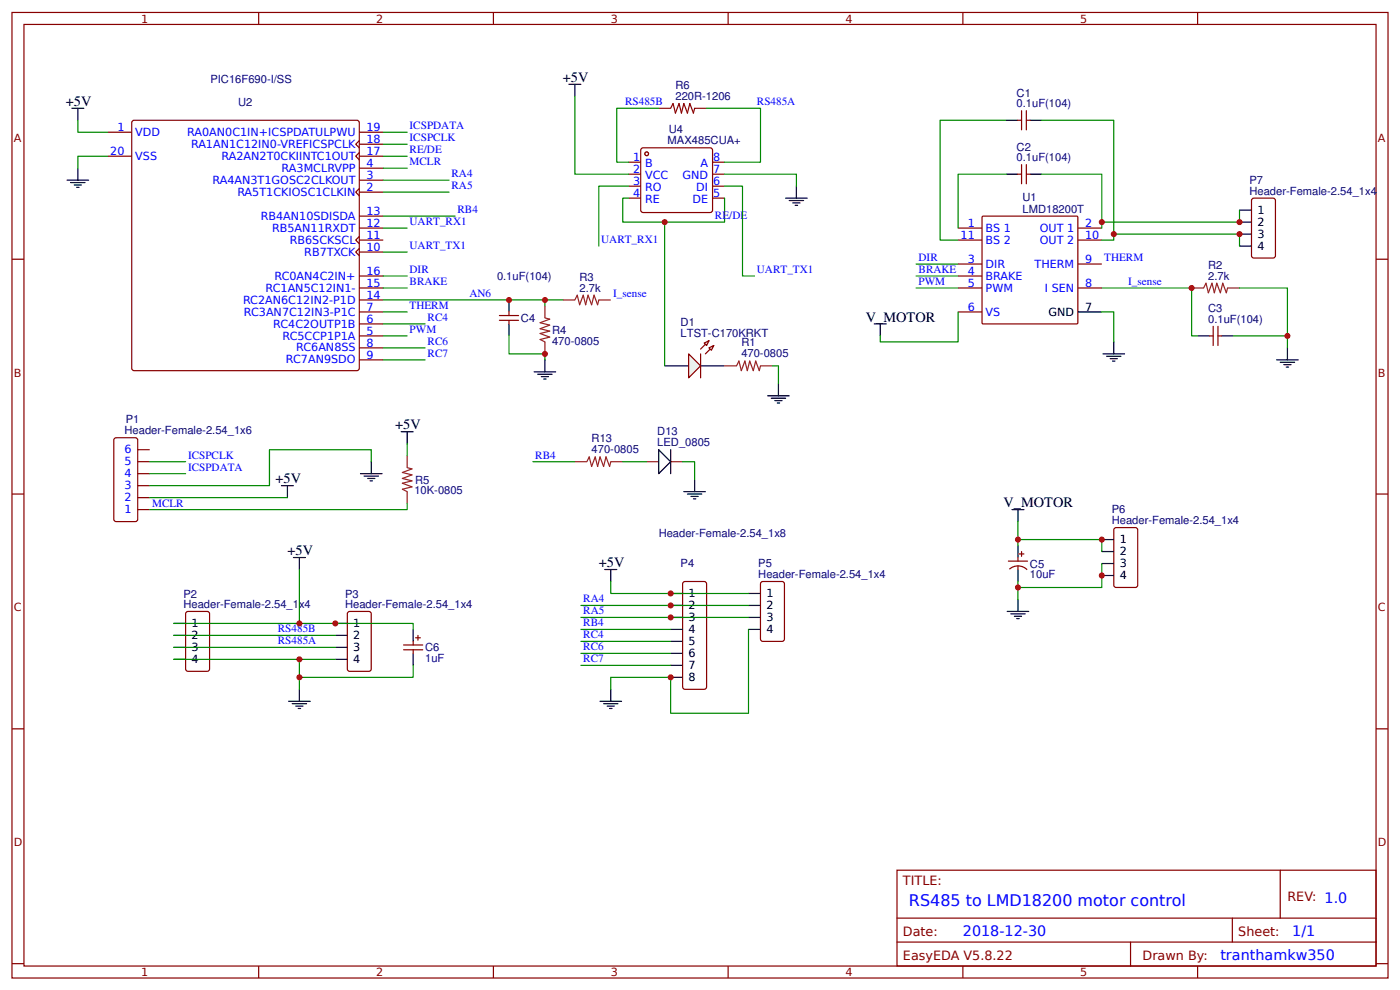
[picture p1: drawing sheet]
<svg xmlns="http://www.w3.org/2000/svg" width="309mm" height="219mm" viewBox="0 0 309 219" stroke-linecap="round" stroke-linejoin="round" font-family="sans-serif">
<g fill="none" stroke="#800" stroke-width=".26">
<path d="M2.6 2.8h304.1v213.2h-304.1zM5.3 5.4h298.7v208h-298.7zM57.1 2.8v2.6M109 2.8v2.6M160.9 2.8v2.6M212.7 2.8v2.6M264.6 2.8v2.6M23.8 29.2h5.3M23.8 34.5h5.3M29.4 26.6h49.4l.5 .2 .1 54.5-.3 .5-49.5 .1-.4-.3-.1-54.5zM79.4 33.7l-.8 .8 .8 .8M79.4 31.1l-.8 .8 .8 .7"/>
<path d="M79.4 29.2h5.3M79.4 39.8h5.3M79.4 37.1h5.3M79.4 34.5h5.3M79.4 31.9h5.3M2.6 57.3h2.7M79.4 41.6l-.8 .8 .8 .8M79.4 54.9l-.8 .8 .8 .8M79.4 52.2l-.8 .8 .8 .8M79.4 50.4h5.3M79.4 53h5.3M79.4 42.4h5.3"/>
<path d="M79.4 55.7h5.3M79.4 47.7h5.3M211.7 58.3h5.3M211.7 50.4h5.3M211.7 53h5.3M217 47.9l.2-.2h20.7l.2 .2v23.4l-.1 .2h-20.8l-.2-.1zM238.1 58.3h5.3M238.1 50.4h5.3M238.1 53h5.3M304 57.3h2.7M79.4 68.9h5.3M79.4 63.6h5.3"/>
<path d="M79.4 61h5.3M79.4 74.2h5.3M79.4 71.5h5.3M79.4 76.8h5.3M79.4 79.5h5.3M79.4 66.3h5.3M211.7 68.9h5.3M211.7 63.6h5.3M211.7 61h5.3M238.1 63.6h5.3M2.6 109.1h2.7M304 109.1h2.7"/>
<path d="M2.6 161h2.7M304 161h2.7M198.2 192.2h105.8v21.2h-105.8zM282.8 192.2v10.6M2.6 212.8h2.7M57.1 213.4v2.6M109 213.4v2.6M160.9 213.4v2.6M198.2 202.8h105.8M198.2 208.1h105.8M212.7 213.4v2.6M249.8 208.1v5.3"/>
<path d="M264.6 213.4v2.6M272.3 202.8v5.3M304 212.8h2.7"/>
</g>
<path d="M14.8 39.8h4.8M15.9 23.9h2.6M17.2 23.9v2.7M17.2 37.1v2.7M15.6 40.3h3.2M16.4 40.9h1.6M16.9 41.4h.6M238.1 68.9h5.3M145.5 99.3l2.7 2.7-2.7 2.6zM148.2 99.3v5.3" fill="none" stroke="#000" stroke-width=".26"/>
<path d="M17.2 26.6v2.6h6.6M23.8 34.5h-6.6v2.6M117.7 102h9.3M137.6 102h5.3" fill="none" stroke="#080" stroke-width=".26"/>
<path d="M127 102h2.6l.6-1.1 .5 2.1 .8-2.1 .5 2.1 .6-2.1 .7 2.1 .6-2.1 .8 2.1 .2-1h2.7M142.9 102h2.6M148.2 102h2.6" fill="none" stroke="#8d2323" stroke-width=".26"/>
<circle cx="142.9" cy="34" r=".4" fill="#fff" stroke="#800" stroke-width=".26"/>
<path d="M141.8 32.7h15.4l.2 .5v13.5l-.5 .2h-15.1l-.2-.5v-13.2z" fill="none" stroke="#800" stroke-width=".26"/>
<circle cx="142.9" cy="34" r=".4" fill="#fff" stroke="#800" stroke-width=".26"/>
<path d="M138.9 35.8h2.7M138.9 38.5h2.7M145.5 23.9h2.7l.5-1 .5 2.1 .8-2.1 .5 2.1 .6-2.1 .8 2.1 .5-2.1 .8 2.1 .3-1.1h2.6M157.4 35.8h2.7M157.4 38.5h2.7M138.9 41.1h2.7M138.9 43.8h2.7M157.4 41.1h2.7M157.4 43.8h2.7" fill="none" stroke="#800" stroke-width=".26"/>
<path d="M125.7 18.6h2.6M127 18.6v2.7M173.6 43.8h4.7M174.4 44.3h3.1M175.2 44.8h1.5M175.7 45.3h.5M175.9 41.1v2.7M146.8 80.8h5.3M154.8 80.8h5.3" fill="none" stroke="#000" stroke-width=".26"/>
<path d="M127 21.3v17.2h11.9M145.5 23.9h-9.2v11.9h2.6M156.1 23.9h11.9v11.9h-7.9M160.1 38.5h15.8v2.6M138.9 43.8h-1.3v5.3h22.5v-5.3M138.9 41.1h-6.6v13.2M160.1 41.1h3.9v19.9h2.7" fill="none" stroke="#080" stroke-width=".26"/>
<path d="M152.1 78.2l2.7 2.6-2.7 2.6z" fill="#efefef" stroke="#800" stroke-width=".26"/>
<path d="M156.6 75.2l-1.8 1.9M157.7 76.3l-1.9 1.9" fill="none" stroke="#800" stroke-width=".26"/>
<g fill="#efefef" stroke="#800" stroke-width=".26">
<path d="M156.6 76.8l1.1-.5-.5 1.1z"/>
<path d="M155.6 75.8l1-.6-.5 1.1z"/>
</g>
<g fill="none" stroke="#800" stroke-width=".26">
<path d="M224.9 26.6h.8M224.9 38.5h.8M225.7 24.4v4.3M225.7 36.4v4.2M226.7 24.4v4.3M226.7 36.4v4.2M226.7 26.6h.8M226.7 38.5h.8M276.6 44l.4-.2h4.3l.4 .2 .1 12.5-.3 .4-4.5 .1-.4-.3zM110.3 70.7h4.3M110.3 69.7h4.3M112.4 68.9v.8"/>
<path d="M112.4 70.7v.8M154.8 78.2v5.2M267.2 74.2h.8M268 72.1v4.2M269.1 72.1v4.2M269.1 74.2h.8M25.4 96.8l4.5-.1 .5 .2v.3v17.5v.2l-.5 .3h-4.2l-.3-.1-.3-.4v-17.5zM30.4 99.3h2.7M30.4 112.6h2.7M30.4 109.9h2.7M30.4 107.3h2.7M30.4 104.6h2.7"/>
<path d="M30.4 102h2.7M246.1 116.8l.5-.3h4.2l.5 .3 .1 12.4-.3 .5-4.5 .1-.5-.3zM41.3 135.1l4.5-.1 .4 .3 .1 12.4-.3 .5-4.5 .1-.4-.3-.1-12.4zM77 135.1l4.5-.1 .4 .3 .1 12.4-.2 .5-4.5 .1-.5-.3-.1-12.4zM150.9 128.7l.4-.3h4.3l.4 .3 .1 .3v22.7l-.1 .3-.4 .2h-4.3h-.2l-.3-.5zM168.3 128.5l4.5-.1 .4 .3 .1 12.4-.3 .5-4.5 .1-.4-.3-.1-12.4zM222.8 123.9h4.2M223 125.7a2.85 2.85 0 0 1 3.9 .1M224.9 123.1v.8M224.9 125v.8M225.2 122.3h1M225.7 121.8v1.1"/>
<path d="M89.2 142.5h4.2M89.2 143.5h4.2M91.3 141.7v.8M91.3 143.5v.8M91.8 140.9h1.1M92.3 140.3v1.1"/>
</g>
<g fill="none" stroke="#000" stroke-width=".26">
<path d="M222.2 26.6h2.7M222.2 38.5h2.7M227.5 26.6h2.7M227.5 38.5h2.7M273.8 46.4h2.7M273.8 49.1h2.7M273.8 51.7h2.7M273.8 54.3h2.7M112.4 66.3v2.6M112.4 71.5v2.7M120.4 79.5v2.6M193.1 71.5h2.7"/>
<path d="M194.5 71.5v2.7M243.7 78.2h4.7M244.5 78.7h3.1M245.3 79.2h1.6M245.8 79.7h.5M246.1 75.5v2.7M264.6 74.2h2.6M269.9 74.2h2.6M282 79.5h4.8M284.4 76.8v2.7M88.6 95.4h2.7M90 95.4v2.6"/>
<path d="M118 82.1h4.8M118.8 82.7h3.2M119.6 83.2h1.6M120.1 83.7h.5M169.6 87.4h4.8M170.4 87.9h3.2M171.2 88.5h1.6M171.7 89h.5M172 84.8v2.6M282.8 80h3.2M283.6 80.5h1.6M284.2 81.1h.5"/>
<path d="M62.2 107.3h2.6M63.5 107.3v2.6M79.6 104.6h4.8M80.4 105.1h3.2M81.2 105.7h1.6M81.8 106.2h.5M82 102v2.6M151.1 108.6h4.7M151.9 109.1h3.1M152.7 109.6h1.6M153.2 110.2h.5M153.5 105.9v2.7"/>
<path d="M223.6 112.6h2.6M224.9 112.6v2.6M243.4 119.2h2.7M38.4 137.7h2.6M64.8 123.1h2.7M66.1 123.1v2.7M74.1 137.7h2.6M91.3 139v2.7M133.6 125.8h2.7M134.9 125.8v2.6M148.2 131.1h2.6M148.2 133.7h2.6"/>
<path d="M148.2 136.4h2.6M148.2 139h2.6M165.4 131.1h2.6M165.4 133.7h2.6M165.4 136.4h2.6M165.4 139h2.6M222.5 135h4.8M223.3 135.6h3.2M224.1 136.1h1.6M224.6 136.6h.6M224.9 120.5v2.6M224.9 125.8v2.6"/>
<path d="M224.9 132.4v2.6M243.4 121.8h2.7M243.4 124.5h2.7M243.4 127.1h2.7M38.4 140.3h2.6M38.4 143h2.6M38.4 145.6h2.6M63.8 154.9h4.7M64.6 155.4h3.1M65.4 155.9h1.5M65.9 156.5h.5M66.1 152.2v2.7"/>
<path d="M74.1 140.3h2.6M74.1 143h2.6M74.1 145.6h2.6M91.3 144.3v2.6M132.6 154.9h4.7M133.3 155.4h3.2M134.1 155.9h1.6M134.7 156.5h.5M134.9 152.2v2.7M148.2 141.7h2.6M148.2 144.3h2.6M148.2 146.9h2.6"/>
<path d="M148.2 149.6h2.6"/>
</g>
<g fill="none" stroke="#080" stroke-width=".26">
<path d="M84.7 37.1h5.3M84.7 39.8h14.5M84.7 34.5h5.3M84.7 31.9h5.3M84.7 29.2h5.3M222.2 38.5h-10.5v11.9M222.2 26.6h-14.5v26.4h4M230.2 38.5h13.2v11.9M230.2 26.6h15.9v26.4h-2.7M84.7 47.7h15.8M84.7 42.4h14.5M84.7 50.4h5.3"/>
<path d="M84.7 55.7h5.3M146.8 49.1v31.7M202.4 58.3h9.3M246.1 51.7h27.7v2.6M273.8 46.4v2.7h-30.4M84.7 74.2h5.3M84.7 63.6h5.3M84.7 61h5.3M84.7 66.3h39.7M84.7 68.9h5.3M84.7 76.8h9.2M84.7 79.5h9.2"/>
<path d="M84.7 71.5h9.2M112.4 74.2v4h8v1.3M120.4 66.3v1.3M202.4 63.6h9.3M202.4 61h9.3M211.7 68.9v6.6h-17.2v-1.3M243.4 63.6h19.9v10.6h1.3M243.4 68.9h2.7v6.6M272.5 74.2h11.9M273.8 63.6h10.6v13.2M90 98v2.6M170.7 80.8h1.3v4"/>
<path d="M33.1 109.9h30.4M33.1 102h7.9M33.1 104.6h7.9M82 102v-2.7h-22.5v8h-26.4M90 111.2v1.4h-56.9M150.8 102h2.7v3.9M224.9 115.2v4M38.4 137.7h27.7M66.1 125.8v11.9h25.2v1.3M128.3 139h19.9M128.3 136.4h37.1M128.3 133.7h37.1"/>
<path d="M134.9 128.4v2.7h30.5M165.4 139v18.5h-17.2v-7.9h-13.3v2.6M224.9 120.5v-1.3h18.5v2.6M224.9 129.8v2.6M243.4 124.5v5.3h-18.5v-1.4M38.4 140.3h35.7M38.4 143h35.7M38.4 145.6h27.7M74.1 145.6h-8v6.6M91.3 146.9v2.7h-25.2M128.3 141.7h19.9M128.3 144.3h19.9"/>
<path d="M128.3 146.9h19.9"/>
</g>
<path d="M120.4 67.6v2.6l1 .3-2.1 .8 2.1 .5-2.1 .8 2.1 .5-2.1 .6 2.1 .8-2.1 .5 1.1 .5v2.7M124.4 66.3h2.6l.5-1.1 .6 2.1 .8-2.1 .5 2.1 .5-2.1 .8 2.1 .5-2.1 .8 2.1 .3-1h2.6M263.3 63.6h2.6l.5-1.1 .6 2.2 .8-2.2 .5 2.2 .5-2.2 .8 2.2 .5-2.2 .8 2.2 .3-1.1h2.6M160.1 80.8h2.6l.5-1.1 .6 2.2 .8-2.2 .5 2.2 .5-2.2 .8 2.2 .6-2.2 .7 2.2 .3-1.1h2.7M90 100.6v2.7l1 .3-2.1 .8 2.1 .5-2.1 .8 2.1 .5-2.1 .5 2.1 .8-2.1 .6 1.1 .5v2.6" fill="none" stroke="#8d2323" stroke-width=".26"/>
<g fill="#c00">
<circle cx="224.9" cy="129.8" r=".66"/>
<circle cx="243.4" cy="127.1" r=".66"/>
<circle cx="224.9" cy="119.2" r=".66"/>
<circle cx="273.8" cy="49.1" r=".66"/>
<circle cx="273.8" cy="51.7" r=".66"/>
<circle cx="148.2" cy="149.6" r=".66"/>
<circle cx="148.2" cy="136.4" r=".66"/>
<circle cx="148.2" cy="133.7" r=".66"/>
<circle cx="148.2" cy="131.1" r=".66"/>
<circle cx="120.4" cy="66.3" r=".66"/>
<circle cx="243.4" cy="49.1" r=".66"/>
<circle cx="66.1" cy="145.6" r=".66"/>
<circle cx="284.4" cy="74.2" r=".66"/>
<circle cx="263.3" cy="63.6" r=".66"/>
<circle cx="146.8" cy="49.1" r=".66"/>
<circle cx="66.1" cy="137.7" r=".66"/>
<circle cx="246.1" cy="51.7" r=".66"/>
<circle cx="74.1" cy="137.7" r=".66"/>
<circle cx="66.1" cy="149.6" r=".66"/>
<circle cx="120.4" cy="78.2" r=".66"/>
<circle cx="112.4" cy="66.3" r=".66"/>
<circle cx="243.4" cy="119.2" r=".66"/>
</g>
<text font-size="3.5" fill="#00f" x="200.8" y="200.1">RS485 to LMD18200 motor control</text>
<g font-size="3.2">
<text x="14.6" y="23.4">+5V</text>
<text x="124.4" y="18.1">+5V</text>
<text x="191.3" y="71">V_MOTOR</text>
<text x="87.3" y="94.8">+5V</text>
<text x="60.9" y="106.7">+5V</text>
<text x="221.7" y="112">V_MOTOR</text>
<text x="63.5" y="122.6">+5V</text>
<text x="132.3" y="125.3">+5V</text>
</g>
<g font-size="3.2" fill="#00f">
<text x="212.7" y="206.7">2018-12-30</text>
<text x="285.5" y="206.7">1/1</text>
<text x="269.6" y="212">tranthamkw350</text>
</g>
<g font-size="2.8" fill="#800">
<text x="199.5" y="195.4">TITLE:</text>
<text x="284.4" y="199.1">REV: 1.0</text>
<text x="199.5" y="206.7">Date:</text>
<text x="273.6" y="206.7">Sheet:</text>
<text x="199.5" y="212">EasyEDA V5.8.22</text>
<text x="252.4" y="212">Drawn By:</text>
</g>
<g font-size="2.5" fill="#800">
<text x="31.2" y="5">1</text>
<text x="83.1" y="5">2</text>
<text x="134.9" y="5">3</text>
<text x="186.8" y="5">4</text>
<text x="238.7" y="5">5</text>
<text x="3" y="31.3">A</text>
<text x="304.4" y="31.3">A</text>
<text x="3" y="83.2">B</text>
<text x="304.4" y="83.2">B</text>
<text x="3" y="135">C</text>
<text x="304.4" y="135">C</text>
<text x="3" y="186.9">D</text>
<text x="304.4" y="186.9">D</text>
<text x="31.2" y="215.6">1</text>
<text x="83.1" y="215.6">2</text>
<text x="134.9" y="215.6">3</text>
<text x="186.8" y="215.6">4</text>
<text x="238.7" y="215.6">5</text>
</g>
<g font-size="2.5" fill="#000080">
<text x="46.5" y="18.2">PIC16F690-I/SS</text>
<text x="52.6" y="23.4">U2</text>
<text x="149.2" y="22.1">220R-1206</text>
<text x="149.2" y="19.7">R6</text>
<text x="224.6" y="23.6">0.1uF(104)</text>
<text x="224.6" y="21.4">C1</text>
<text x="147.8" y="29.5">U4</text>
<text x="147.5" y="31.9">MAX485CUA+</text>
<text x="224.6" y="35.6">0.1uF(104)</text>
<text x="224.6" y="33.3">C2</text>
<text x="276" y="40.6">P7</text>
<text x="225.9" y="46.9">LMD18200T</text>
<text x="225.9" y="44.5">U1</text>
<text x="276" y="43">Header-Female-2.54_1x4</text>
<text x="266.9" y="59.5">R2</text>
<text x="109.8" y="61.8">0.1uF(104)</text>
<text x="128" y="64.4">2.7k</text>
<text x="128" y="62.1">R3</text>
<text x="266.9" y="61.7">2.7k</text>
<text x="115.1" y="71.1">C4</text>
<text x="266.9" y="71.3">0.1uF(104)</text>
<text x="266.9" y="69">C3</text>
<text x="122" y="76.1">470-0805</text>
<text x="122" y="73.7">R4</text>
<text x="150.4" y="74.4">LTST-C170KRKT</text>
<text x="150.4" y="72">D1</text>
<text x="163.8" y="76.5">R1</text>
<text x="163.8" y="78.9">470-0805</text>
<text x="27.5" y="95.9">Header-Female-2.54_1x6</text>
<text x="27.8" y="93.5">P1</text>
<text x="130.7" y="100.1">470-0805</text>
<text x="130.7" y="97.7">R13</text>
<text x="145.2" y="98.5">LED_0805</text>
<text x="145.2" y="96.1">D13</text>
<text x="91.7" y="106.8">R5</text>
<text x="91.5" y="109.2">10K-0805</text>
<text x="245.6" y="113.4">P6</text>
<text x="145.5" y="118.7">Header-Female-2.54_1x8</text>
<text x="245.6" y="115.7">Header-Female-2.54_1x4</text>
<text x="150.4" y="125.2">P4</text>
<text x="167.5" y="125.3">P5</text>
<text x="227.5" y="125.4">C5</text>
<text x="40.5" y="132">P2</text>
<text x="76.2" y="132">P3</text>
<text x="167.5" y="127.6">Header-Female-2.54_1x4</text>
<text x="227.5" y="127.7">10uF</text>
<text x="40.5" y="134.2">Header-Female-2.54_1x4</text>
<text x="76.2" y="134.2">Header-Female-2.54_1x4</text>
<text x="93.9" y="143.9">C6</text>
<text x="93.9" y="146.2">1uF</text>
</g>
<g font-size="2.5" fill="#00f">
<text x="138.1" y="23.3">RS485B</text>
<text x="167.2" y="23.3">RS485A</text>
<text x="25.9" y="28.9">1</text>
<text x="81" y="28.9">19</text>
<text x="90.5" y="28.5">ICSPDATA</text>
<text x="24.4" y="34.2">20</text>
<text x="29.9" y="30">VDD</text>
<text x="29.9" y="35.3">VSS</text>
<text x="41.4" y="30">RA0AN0C1IN+ICSPDATULPWU</text>
<text x="42.2" y="32.6">RA1AN1C12IN0-VREFICSPCLK</text>
<text x="48.9" y="35.3">RA2AN2T0CKIINTC1OUT</text>
<text x="81" y="34.2">17</text>
<text x="81" y="31.6">18</text>
<text x="90.5" y="31.2">ICSPCLK</text>
<text x="90.5" y="33.8">RE/DE</text>
<text x="139.8" y="35.6">1</text>
<text x="157.6" y="35.6">8</text>
<text x="46.9" y="40.6">RA4AN3T1GOSC2CLKOUT</text>
<text x="62.2" y="37.9">RA3MCLRVPP</text>
<text x="81" y="39.5">3</text>
<text x="81" y="36.9">4</text>
<text x="90.5" y="36.5">MCLR</text>
<text x="99.7" y="39.1">RA4</text>
<text x="99.7" y="41.8">RA5</text>
<text x="139.8" y="38.2">2</text>
<text x="139.8" y="40.9">3</text>
<text x="142.5" y="36.9">B</text>
<text x="142.5" y="39.5">VCC</text>
<text x="150.8" y="39.5">GND</text>
<text x="154.8" y="36.9">A</text>
<text x="157.6" y="40.9">6</text>
<text x="157.6" y="38.2">7</text>
<text x="52.4" y="43.2">RA5T1CKIOSC1CLKIN</text>
<text x="81" y="42.2">2</text>
<text x="81" y="47.5">13</text>
<text x="101.1" y="47.1">RB4</text>
<text x="139.8" y="43.5">4</text>
<text x="142.5" y="42.2">RO</text>
<text x="142.5" y="44.8">RE</text>
<text x="153" y="44.8">DE</text>
<text x="153.8" y="42.2">DI</text>
<text x="157.6" y="43.5">5</text>
<text x="57.6" y="48.5">RB4AN10SDISDA</text>
<text x="60.1" y="51.2">RB5AN11RXDT</text>
<text x="64" y="53.8">RB6SCKSCL</text>
<text x="81" y="52.8">11</text>
<text x="81" y="50.1">12</text>
<text x="90.5" y="49.7">UART_RX1</text>
<text x="132.8" y="53.7">UART_RX1</text>
<text x="158" y="48.4">RE/DE</text>
<text x="212.2" y="52.8">11</text>
<text x="213.8" y="50.1">1</text>
<text x="217.8" y="51.2">BS 1</text>
<text x="217.8" y="53.8">BS 2</text>
<text x="229.7" y="53.8">OUT 2</text>
<text x="229.7" y="51.2">OUT 1</text>
<text x="239.7" y="52.8">10</text>
<text x="239.7" y="50.1">2</text>
<text x="67.2" y="56.5">RB7TXCK</text>
<text x="81" y="55.4">10</text>
<text x="90.5" y="55">UART_TX1</text>
<text x="202.9" y="57.7">DIR</text>
<text x="213.8" y="58">3</text>
<text x="217.8" y="59.1">DIR</text>
<text x="228.6" y="59.1">THERM</text>
<text x="239.7" y="58">9</text>
<text x="243.9" y="57.7">THERM</text>
<text x="58.7" y="64.4">RC1AN5C12IN1-</text>
<text x="60.6" y="61.8">RC0AN4C2IN+</text>
<text x="81" y="66">14</text>
<text x="81" y="63.3">15</text>
<text x="81" y="60.7">16</text>
<text x="90.5" y="60.3">DIR</text>
<text x="90.5" y="62.9">BRAKE</text>
<text x="103.7" y="65.6">AN6</text>
<text x="135.5" y="65.6">I_sense</text>
<text x="167.2" y="60.3">UART_TX1</text>
<text x="202.9" y="60.3">BRAKE</text>
<text x="202.9" y="62.9">PWM</text>
<text x="213.8" y="63.3">5</text>
<text x="213.8" y="60.7">4</text>
<text x="217.8" y="64.4">PWM</text>
<text x="217.8" y="61.8">BRAKE</text>
<text x="230.8" y="64.4">I SEN</text>
<text x="239.7" y="63.3">8</text>
<text x="249.2" y="62.9">I_sense</text>
<text x="53.7" y="67">RC2AN6C12IN2-P1D</text>
<text x="53.9" y="69.7">RC3AN7C12IN3-P1C</text>
<text x="81" y="71.3">6</text>
<text x="81" y="68.6">7</text>
<text x="90.5" y="68.2">THERM</text>
<text x="94.5" y="70.9">RC4</text>
<text x="213.8" y="68.6">6</text>
<text x="217.8" y="69.7">VS</text>
<text x="60.4" y="72.3">RC4C2OUTP1B</text>
<text x="62.4" y="75">RC5CCP1P1A</text>
<text x="65.4" y="77.6">RC6AN8SS</text>
<text x="81" y="73.9">5</text>
<text x="81" y="76.6">8</text>
<text x="90.5" y="73.5">PWM</text>
<text x="94.5" y="76.2">RC6</text>
<text x="63.2" y="80.3">RC7AN9SDO</text>
<text x="81" y="79.2">9</text>
<text x="94.5" y="78.8">RC7</text>
<text x="27.5" y="100.1">6</text>
<text x="41.5" y="101.3">ICSPCLK</text>
<text x="118.3" y="101.3">RB4</text>
<text x="27.5" y="105.4">4</text>
<text x="27.5" y="102.8">5</text>
<text x="41.5" y="104">ICSPDATA</text>
<text x="27.5" y="113.3">1</text>
<text x="27.5" y="110.7">2</text>
<text x="27.5" y="108.1">3</text>
<text x="33.6" y="111.9">MCLR</text>
<text x="128.9" y="133.1">RA4</text>
<text x="128.9" y="135.7">RA5</text>
<text x="61.4" y="142.3">RS485A</text>
<text x="61.4" y="139.7">RS485B</text>
<text x="128.9" y="141">RC4</text>
<text x="128.9" y="143.6">RC6</text>
<text x="128.9" y="138.4">RB4</text>
<text x="128.9" y="146.3">RC7</text>
</g>
<g font-size="2.5">
<text x="277.8" y="47.2">1</text>
<text x="277.8" y="49.8">2</text>
<text x="277.8" y="52.5">3</text>
<text x="277.8" y="55.1">4</text>
<text x="231.7" y="69.7">GND</text>
<text x="239.7" y="68.6">7</text>
<text x="247.4" y="120">1</text>
<text x="247.4" y="122.6">2</text>
<text x="247.4" y="125.3">3</text>
<text x="152.1" y="131.9">1</text>
<text x="169.3" y="131.9">1</text>
<text x="247.4" y="127.9">4</text>
<text x="152.1" y="134.5">2</text>
<text x="152.1" y="137.2">3</text>
<text x="169.3" y="134.5">2</text>
<text x="169.3" y="137.2">3</text>
<text x="42.3" y="138.5">1</text>
<text x="42.3" y="141.1">2</text>
<text x="42.3" y="143.8">3</text>
<text x="78.1" y="138.5">1</text>
<text x="78.1" y="141.1">2</text>
<text x="78.1" y="143.8">3</text>
<text x="152.1" y="139.8">4</text>
<text x="152.1" y="142.5">5</text>
<text x="169.3" y="139.8">4</text>
<text x="42.3" y="146.4">4</text>
<text x="78.1" y="146.4">4</text>
<text x="152.1" y="145.1">6</text>
<text x="152.1" y="147.7">7</text>
<text x="152.1" y="150.4">8</text>
</g>
</svg>
